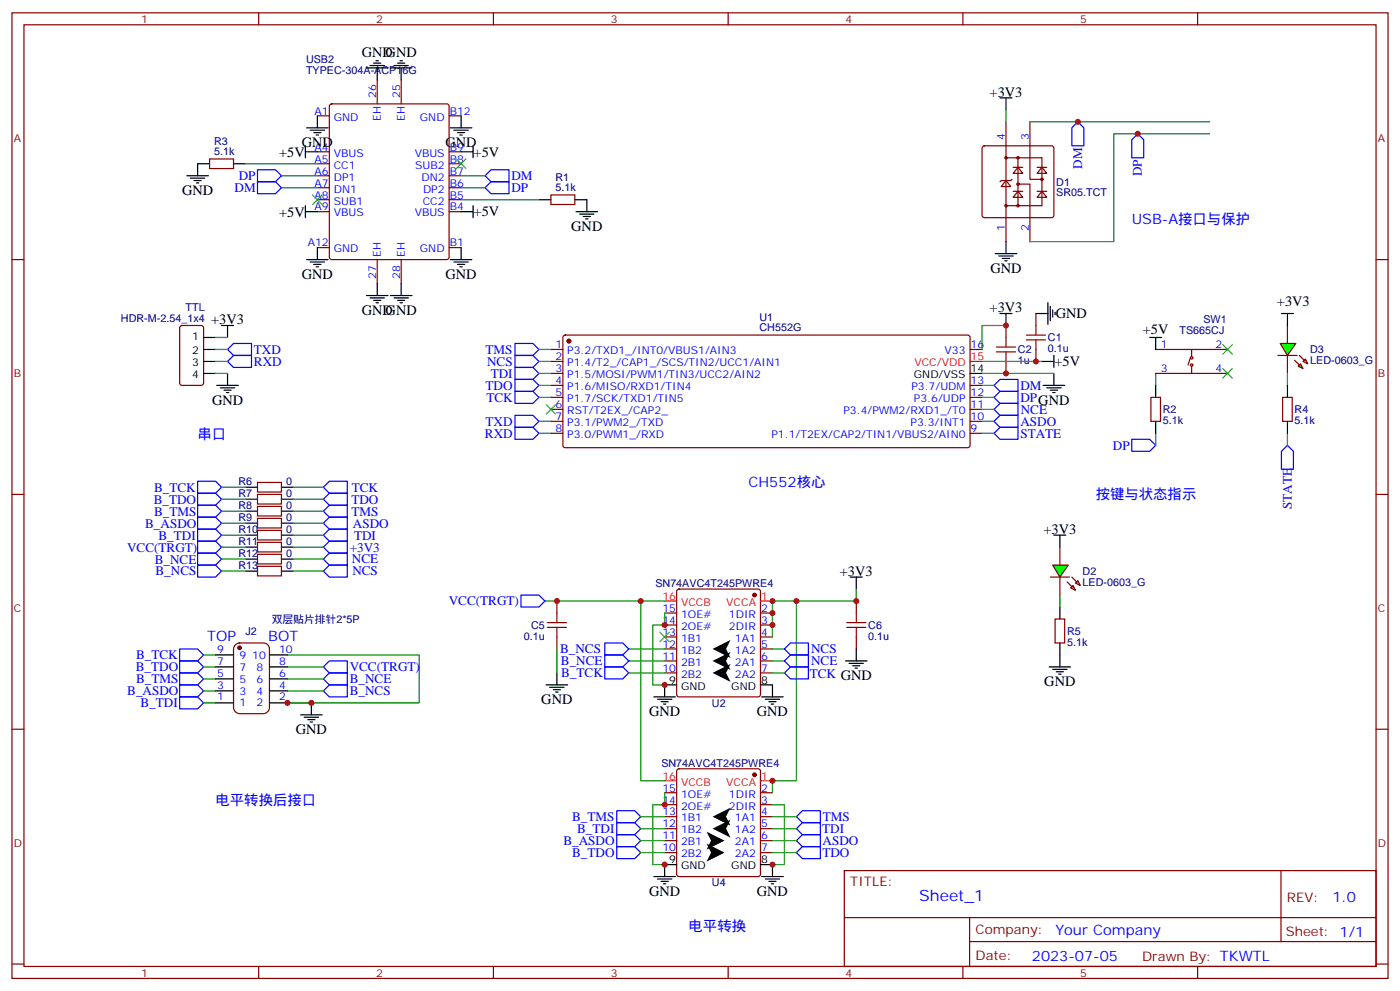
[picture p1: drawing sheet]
<svg xmlns="http://www.w3.org/2000/svg" width="412mm" height="292mm" viewBox="0 0 412 292" stroke-linecap="round" stroke-linejoin="round" font-family="sans-serif">
<g fill="none" stroke="#870000" stroke-width=".35">
<path d="M3.5 3.8h405.4v284.3h-405.4zM7.1 7.3h398.2v277.3h-398.2zM76.2 3.8v3.5M145.3 3.8v3.5M214.5 3.8v3.5M283.6 3.8v3.5M352.8 3.8v3.5M296.3 35.9v24.7M303.4 35.9v16.9h3.5M289.5 43.1l.5-.2h19.7l.5 .2 .2 .5v19.8l-.2 .5-.5 .2h-19.7l-.5-.2-.2-.5v-19.8zM296.3 53.2l1.4 1.7h-2.8zM296.3 46.5h10.6v14.1h-10.6"/>
<path d="M298.1 52.8l-.4 .4h-2.8l-.3 .3M298.4 56.3h2.9M298.4 49.3h2.9M299.9 56.3l1.4 1.8h-2.9zM299.9 49.3l1.4 1.7h-2.9zM299.9 54.2h3.5v17M299.9 46.5v14.1M305.5 56.3h2.8M305.5 49.3h2.8M306.9 56.3l1.4 1.8h-2.8zM306.9 49.3l1.4 1.7h-2.8zM3.5 76.4h3.6"/>
<path d="M296.3 60.6v10.6M405.3 76.4h3.6M53.2 96.1l.4-.3h5.7l.6 .5 .1 16.5-.5 .6-5.9 .1-.6-.5-.1-16.4zM166 98.9l.5-.2h118.8l.5 .7-.1 32-.7 .4h-118.8l-.4-.7v-31.7zM296.3 95.8v3.6M379.2 95.8v5.3M162.3 102.9h3.5M162.3 106.4h3.5M162.3 110h3.5M162.3 113.5h3.5M162.3 117h3.5M285.8 102.9h3.5"/>
<path d="M285.8 113.5h3.5M285.8 117h3.5M296.3 106.4v3.6M379.2 104.7v5.3M162.3 120.5h3.5M162.3 124.1h3.5M162.3 127.6h3.5M285.8 120.5h3.5M285.8 124.1h3.5M285.8 127.6h3.5M3.5 145.6h3.6M405.3 145.6h3.6"/>
<path d="M3.5 214.7h3.6M405.3 214.7h3.6M248.7 256.4h156.6v28.2h-156.6zM377.3 256.4v20.9M248.7 270.2h156.5M285.6 277.3h119.6M285.6 270.2v14.1M3.5 283.9h3.6M76.2 284.6v3.5M145.3 284.6v3.5M214.5 284.6v3.5M283.6 284.6v3.5"/>
<path d="M352.8 284.6v3.5M405.3 283.9h3.6"/>
<circle cx="296.3" cy="46.5" r=".35"/>
<circle cx="299.9" cy="54.2" r=".35"/>
<circle cx="299.9" cy="46.5" r=".35"/>
<circle cx="306.9" cy="52.8" r=".35"/>
<circle cx="296.3" cy="60.6" r=".35"/>
<circle cx="299.9" cy="60.6" r=".35"/>
</g>
<circle cx="167.6" cy="100.4" r=".53" fill="#870000" stroke="#870000" stroke-width=".35"/>
<g fill="none" stroke="#000" stroke-width=".35">
<path d="M294.6 28.8h3.5M296.3 28.8v3.5M293.2 74.7h6.3M294.2 75.4h4.2M295.3 76.1h2.1M296 76.8h.7M296.3 71.2v3.5M60 99.4h3.5M65.3 95.8h3.5M67 95.8v3.6M294.6 92.3h3.5M296.3 92.3v3.5"/>
<path d="M60 110h3.5M60 102.9h3.5M60 106.4h3.5M63.9 113.5h6.3M64.9 114.2h4.2M66 114.9h2.1M66.7 115.6h.7M67 110v3.5M285.8 110h3.5M307.3 113.5h6.3M308.3 114.2h4.3M309.4 114.9h2.1"/>
<path d="M310.1 115.6h.7M310.4 110v3.5"/>
</g>
<path d="M285.8 106.4h3.5" fill="none" stroke="#f00" stroke-width=".35"/>
<path d="M296.3 99.4v2.8M293.5 103.6h5.7M293.5 102.2h5.7M296.3 103.6v2.8" fill="none" stroke="#a10000" stroke-width=".35"/>
<g fill="none" stroke="#008700" stroke-width=".35">
<path d="M296.3 32.3v3.6M303.4 35.9h52.9M356.3 39.4h-28.2v31.8h-24.7M63.5 99.4h3.5M296.3 95.8h-7v7.1M63.5 110h3.5M63.5 106.4h3.5M63.5 102.9h3.5M158.7 113.5h3.6M158.7 117h3.6M158.7 110h3.6M158.7 106.4h3.6"/>
<path d="M158.7 102.9h3.6M289.3 113.5h3.5M289.3 117h3.5M289.3 110h21.1M158.7 124.1h3.6M158.7 127.6h3.6M289.3 124.1h3.5M289.3 127.6h3.5M289.3 120.5h3.5"/>
</g>
<g fill="none" stroke="#00f" stroke-width=".35">
<path d="M317.5 35.9l1.8 1.7v5.3h-3.6v-5.3zM335.1 39.4l1.8 1.8v5.3h-3.5v-5.3zM68.8 104.7h5.3v3.5h-5.3l-1.8-1.8zM68.8 101.1h5.3v3.6h-5.3l-1.8-1.8zM151.7 115.3h5.3l1.7 1.7-1.7 1.8h-5.3zM151.7 111.7h5.3l1.7 1.8-1.7 1.8h-5.3zM151.7 108.2h5.3l1.7 1.8-1.7 1.7h-5.3zM151.7 104.7h5.3l1.7 1.7-1.7 1.8h-5.3zM151.7 101.1h5.3l1.7 1.8-1.7 1.8h-5.3zM292.8 113.5l1.8-1.8h5.3v3.6h-5.3zM294.6 115.3h5.3v3.5h-5.3l-1.8-1.8zM151.7 122.3h5.3l1.7 1.8-1.7 1.7h-5.3z"/>
<path d="M151.7 125.8h5.3l1.7 1.8-1.7 1.8h-5.3zM292.8 120.5l1.8-1.7h5.3v3.5h-5.3zM292.8 127.6l1.8-1.8h5.3v3.6h-5.3zM294.6 122.3h5.3v3.5h-5.3l-1.8-1.7zM333.4 129.4h5.3l1.7 1.7-1.7 1.8h-5.3z"/>
</g>
<g fill="#0f0" stroke="#870000" stroke-width=".35">
<path d="M382.4 107.8l.7-.7 .7 1.4z"/>
<path d="M384.5 105.7l.7 1.4-1.4-.7z"/>
</g>
<g fill="#870000" stroke="#870000" stroke-width=".35">
<path d="M381.4 106.1l1.4 1.4z"/>
<path d="M382.8 104.7l1.4 1.4z"/>
</g>
<path d="M376.4 104.7h5.7z" fill="#f00" stroke="#870000" stroke-width=".35"/>
<path d="M377.1 101.1h4.6l-2.5 3.6z" fill="#0f0" stroke="#870000" stroke-width=".35"/>
<g fill="none" stroke="#000" stroke-width=".35">
<path d="M109 19.3h4.2M110.1 18.6h2.1M110.8 17.9h.7M116.1 19.3h4.2M117.1 18.6h2.1M117.8 17.9h.7M90.3 37.6h6.4M91.4 38.3h4.2M92.4 39.1h2.1M93.1 39.8h.7M93.5 34.1v3.5M107.9 20h6.4"/>
<path d="M111.1 20v3.5M115 20h6.4M118.2 20v3.5M132.6 37.6h6.4M133.7 38.3h4.2M134.8 39.1h2.1M135.5 39.8h.7M135.8 34.1v3.5M55 51.8h6.4M56.1 52.5h4.2M57.1 53.2h2.2M57.9 53.9h.7"/>
<path d="M61.7 48.2h-3.5v3.6M68.8 48.2h3.5M90 44.7h3.5M90 42.9v3.6M135.8 44.7h3.5M139.3 42.9v3.6M158.7 58.8h3.6M169.3 58.8h3.6v3.5M90 60.6v3.5M90 62.3h3.5M90.3 76.4h6.4M91.4 77.2h4.2"/>
<path d="M92.4 77.9h2.1M93.1 78.6h.7M93.5 72.9v3.5M132.6 76.4h6.4M133.7 77.2h4.2M134.8 77.9h2.1M135.5 78.6h.7M135.8 72.9v3.5M135.8 62.3h3.5M139.3 60.6v3.5M169.7 62.3h6.3M170.7 63h4.3"/>
<path d="M171.8 63.7h2.1M172.5 64.5h.7M107.9 87h6.4M109 87.7h4.2M110.1 88.4h2.1M110.8 89.1h.7M111.1 83.5v3.5M115 87h6.4M116.1 87.7h4.2M117.1 88.4h2.1M117.8 89.1h.7M118.2 83.5v3.5"/>
<path d="M305.2 92.3h3.5M308.7 89.1v6.4M309.4 90.2v4.2M310.1 91.3v2.1M310.8 92v.7M377.5 92.3h3.5M379.2 92.3v3.5M306.9 106.4h3.5M310.4 104.7v3.5M250.5 169.9h3.5M252.2 169.9v3.6M164 198.2v3.5"/>
<path d="M249.1 194.6h6.3M250.1 195.3h4.3M251.2 196h2.1M251.9 196.7h.7M252.2 191.1v3.5M88.5 210.5h6.4M89.6 211.2h4.2M90.7 211.9h2.1M91.4 212.6h.7M91.7 207v3.5M160.9 201.7h6.3M161.9 202.4h4.3"/>
<path d="M163 203.1h2.1M163.7 203.8h.7M192.6 205.2h6.4M193.7 205.9h4.2M194.7 206.6h2.1M195.4 207.3h.7M199.3 201.7h-3.5v3.5M224 201.7h3.5v3.5M224.4 205.2h6.3M225.4 205.9h4.3M226.5 206.6h2.1M227.2 207.3h.7"/>
<path d="M192.6 258.1h6.4M193.7 258.8h4.2M194.7 259.5h2.1M199.3 254.6h-3.5v3.5M224 254.6h3.5v3.5M224.4 258.1h6.3M225.4 258.8h4.3M226.5 259.5h2.1M195.4 260.2h.7M227.2 260.2h.7"/>
</g>
<g fill="none" stroke="#008700" stroke-width=".35">
<path d="M72.3 48.2h21.2M82.9 51.8h10.6M82.9 55.3h10.6M135.8 51.8h7.1M135.8 55.3h7.1M135.8 58.8h22.9M289.3 106.4h17.6M340.4 110v3.5M379.2 110v3.5M340.4 127.6v3.5M379.2 127.6v3.5M160.5 177h28.2"/>
<path d="M195.8 177h-7.1v52.9h7.1M252.2 173.5v3.5h-17.6M312.2 175.2v3.6M60 199.9h3.5M60 196.4h3.5M60 192.9h3.5M84.7 192.9h38.8v14.1h-38.8M84.7 199.9h10.5M84.7 196.4h10.5M164 191.1v7.1M185.2 198.2h10.6M185.2 194.6h10.6"/>
<path d="M185.2 191.1h10.6M195.8 180.5v3.5h-3.5v17.7h3.5M227.5 187.6v-10.6h7.1v52.9h-7.1v3.5M227.5 198.2h3.6M227.5 194.6h3.6M227.5 191.1h3.6M60 207h3.5M60 203.4h3.5M84.7 203.4h10.5M195.8 233.4v3.6h-3.5v17.6h3.5M227.5 237h3.6v17.6h-3.6M188.7 240.5h7.1"/>
<path d="M188.7 244h7.1M188.7 251.1h7.1M188.7 247.5h7.1M227.5 240.5h7.1M227.5 244h7.1M227.5 251.1h7.1M227.5 247.5h7.1"/>
</g>
<g fill="none" stroke="#00f" stroke-width=".35">
<path d="M75.8 53.5h5.3l1.8 1.8-1.8 1.7h-5.3zM75.8 50h5.3l1.8 1.8-1.8 1.7h-5.3zM142.9 51.8l1.7-1.8h5.3v3.5h-5.3zM144.6 53.5h5.3v3.5h-5.3l-1.7-1.7zM377.5 132.9l1.7-1.8 1.8 1.8v5.3h-3.5zM153.5 175.2h5.2l1.8 1.8-1.8 1.8h-5.2zM52.9 191.1h5.3l1.8 1.8-1.8 1.7h-5.3zM52.9 194.6h5.3l1.8 1.8-1.8 1.8h-5.3zM52.9 198.2h5.3l1.8 1.7-1.8 1.8h-5.3zM95.2 199.9l1.8-1.7h5.3v3.5h-5.3zM97 194.6h5.3v3.6h-5.3l-1.8-1.8zM178.2 196.4h5.2l1.8 1.8-1.8 1.7h-5.2z"/>
<path d="M178.2 189.3h5.2l1.8 1.8-1.8 1.8h-5.2zM178.2 192.9h5.2l1.8 1.7-1.8 1.8h-5.2zM231.1 198.2l1.7-1.8h5.3v3.5h-5.3zM231.1 191.1l1.7-1.8h5.3v3.6h-5.3zM231.1 194.6l1.7-1.7h5.3v3.5h-5.3zM52.9 205.2h5.3l1.8 1.8-1.8 1.7h-5.3zM52.9 201.7h5.3l1.8 1.7-1.8 1.8h-5.3zM95.2 203.4l1.8-1.7h5.3v3.5h-5.3zM181.7 238.7h5.3l1.7 1.8-1.7 1.8h-5.3zM181.7 249.3h5.3l1.7 1.8-1.7 1.7h-5.3zM181.7 245.8h5.3l1.7 1.7-1.7 1.8h-5.3zM181.7 242.3h5.3l1.7 1.7-1.7 1.8h-5.3z"/>
<path d="M234.6 251.1l1.8-1.8h5.3v3.5h-5.3zM234.6 240.5l1.8-1.8h5.3v3.6h-5.3zM234.6 247.5l1.8-1.7h5.3v3.5h-5.3zM234.6 244l1.8-1.7h5.3v3.5h-5.3z"/>
</g>
<g fill="none" stroke="#870000" stroke-width=".35">
<path d="M93.5 34.1h3.5M97.2 30.8l.5-.2h33.9l.5 .2 .2 .5v44.4l-.2 .5-.5 .2h-33.9l-.5-.2-.2-.5v-44.4zM111.1 23.5v7.1M118.2 23.5v7.1M132.3 34.1h3.5M61.7 46.8h7.1v2.8h-7.1zM93.5 58.8h3.5M93.5 55.3h3.5M93.5 51.8h3.5M93.5 48.2h3.5M93.5 44.7h3.5M132.3 58.8h3.5"/>
<path d="M132.3 55.3h3.5M132.3 51.8h3.5M132.3 48.2h3.5M132.3 44.7h3.5M162.3 57.4h7v2.8h-7zM93.5 72.9h3.5M93.5 62.3h3.5M111.1 76.4v7.1M118.2 76.4v7.1M132.3 72.9h3.5M132.3 62.3h3.5M305.2 92.3v3.5"/>
<path d="M305.2 102.9v3.5M340.4 102.9h21.2M340.4 110h21.2M350.7 105.4l-.7 2.1M351 107.8v2.2M351 102.9v2.1M164 177v3.5M199.6 173.7l.4-.2h23.3l.5 .2 .2 .5v30.3l-.2 .5-.5 .2h-23.3l-.5-.2-.2-.5v-30.3zM252.2 177v3.5M312.2 161.1v5.3M312.2 169.9v5.3M164 187.6v3.5"/>
<path d="M195.8 180.5h3.5M195.8 184h3.5M195.8 187.6h3.5M195.8 191.1h3.5M195.8 194.6h3.5M195.8 198.2h3.5M224 180.5h3.5M224 184h3.5M224 187.6h3.5M224 191.1h3.5M224 194.6h3.5M224 198.2h3.5"/>
<path d="M252.2 187.6v3.5M195.8 233.4h3.5M195.8 237h3.5M199.6 226.6l.4-.2h23.3l.5 .2 .2 .5v30.3l-.2 .5-.5 .2h-23.3l-.5-.2-.2-.5v-30.3zM224 233.4h3.5M224 237h3.5M195.8 240.5h3.5M195.8 244h3.5M195.8 247.5h3.5M195.8 251.1h3.5M224 240.5h3.5M224 244h3.5"/>
<path d="M224 247.5h3.5M224 251.1h3.5"/>
<circle cx="351" cy="107.5" r=".35"/>
<circle cx="351" cy="105.4" r=".35"/>
</g>
<g fill="#870000" stroke="#870000" stroke-width=".35">
<circle cx="222.2" cy="175.2" r=".53"/>
<circle cx="222.2" cy="228.1" r=".53"/>
</g>
<path d="M195.8 177h3.5M224 177h3.5M195.8 229.9h3.5M224 229.9h3.5" fill="none" stroke="#f00" stroke-width=".35"/>
<path d="M302.3 98.7h5.7M305.2 95.8v2.9M302.3 100.1h5.7M305.2 100.1v2.8M161.2 183.3h5.7M161.2 184.7h5.7M164 180.5v2.8M164 184.7v2.9M249.4 183.3h5.7M249.4 184.7h5.7M252.2 180.5v2.8M252.2 184.7v2.9" fill="none" stroke="#a10000" stroke-width=".35"/>
<path d="M194.4 186.2l2.8 2.8M197.2 186.2l-2.8 2.8" fill="none" stroke="#3c3" stroke-width=".35"/>
<path d="M209.9 191.1l5.3-2.6-1.3 2.6 1.3 2.6zM209.9 194.6l5.3-2.6-1.3 2.6 1.3 2.7zM209.9 198.2l5.3-2.7-1.3 2.7 1.3 2.6zM209.9 244l5.3-2.6-1.3 2.6 1.3 2.7zM209.9 240.5l5.3-2.7-1.3 2.7 1.3 2.6zM208.1 248.4l5.3 2.7-5.3 2.6 1.4-2.6zM208.1 244.9l5.3 2.6-5.3 2.7 1.4-2.7z" fill="#000"/>
<g fill="#0f0" stroke="#870000" stroke-width=".35">
<path d="M315.4 173.1l.7-.7 .7 1.4z"/>
<path d="M316.8 171.7l.7-.7 .7 1.4z"/>
</g>
<g fill="#870000" stroke="#870000" stroke-width=".35">
<path d="M314.3 171.3l1.4 1.5z"/>
<path d="M315.7 169.9l1.4 1.4z"/>
</g>
<path d="M309.4 169.9h5.6z" fill="#f00" stroke="#870000" stroke-width=".35"/>
<path d="M310.1 166.4h4.6l-2.5 3.5z" fill="#0f0" stroke="#870000" stroke-width=".35"/>
<g fill="none" stroke="#000" stroke-width=".35">
<path d="M338.7 99.4h3.5M340.4 99.4v3.5M340.4 113.5v3.5M379.2 113.5v3.5M340.4 124.1v3.5M379.2 124.1v3.5M72.3 157.6h3.5M72.3 143.5h3.5M72.3 147h3.5M72.3 150.5h3.5M72.3 154.1h3.5M82.9 157.6h3.5"/>
<path d="M82.9 143.5h3.5M82.9 147h3.5M82.9 150.5h3.5M82.9 154.1h3.5M310.4 157.6h3.6M312.2 157.6v3.5M72.3 161.1h3.5M72.3 164.6h3.5M72.3 168.2h3.5M82.9 161.1h3.5M82.9 164.6h3.5M82.9 168.2h3.5"/>
<path d="M312.2 178.8v3.5M63.5 196.4h5.3M63.5 199.9h5.3M63.5 192.9h5.3M79.4 196.4h5.3M79.4 199.9h5.3M79.4 192.9h5.3M309 196.4h6.4M310.1 197.1h4.2M311.1 197.8h2.2M311.9 198.5h.7M312.2 189.3v7.1"/>
<path d="M63.5 207h5.3M63.5 203.4h5.3M79.4 207h5.3M79.4 203.4h5.3"/>
</g>
<path d="M92.1 57.4l2.8 2.8M94.9 57.4l-2.8 2.8M134.4 46.8l2.8 2.8M137.2 46.8l-2.8 2.8M160.9 119.1l2.8 2.9M163.7 119.1l-2.8 2.9M360.2 101.5l2.8 2.8M360.2 108.5l2.8 2.9M363 101.5l-2.8 2.8M363 108.5l-2.8 2.9" fill="none" stroke="#3c3" stroke-width=".35"/>
<path d="M339 117h2.8v7.1h-2.8zM377.8 117h2.8v7.1h-2.8zM75.8 142.1h7.1v2.8h-7.1zM75.8 145.6h7.1v2.8h-7.1zM75.8 149.1h7.1v2.8h-7.1zM75.8 152.6h7.1v2.9h-7.1zM75.8 156.2h7.1v2.8h-7.1zM75.8 159.7h7.1v2.8h-7.1zM75.8 163.2h7.1v2.9h-7.1zM75.8 166.8h7.1v2.8h-7.1zM69.4 189.9l1.2-.6h7a1.76 1.76 0 0 1 1.8 1.8v17.3a1.89 1.89 0 0 1-1.8 1.7h-7a1.89 1.89 0 0 1-1.8-1.7v-17.3zM310.8 182.3h2.8v7h-2.8z" fill="none" stroke="#870000" stroke-width=".35"/>
<g fill="none" stroke="#00f" stroke-width=".35">
<path d="M58.2 141.7h5.3l1.8 1.8-1.8 1.7h-5.3zM58.2 145.2h5.3l1.8 1.8-1.8 1.8h-5.3zM58.2 148.8h5.3l1.8 1.7-1.8 1.8h-5.3zM58.2 152.3h5.3l1.8 1.8-1.8 1.7h-5.3zM58.2 159.3h5.3l1.8 1.8-1.8 1.8h-5.3zM58.2 155.8h5.3l1.8 1.8-1.8 1.7h-5.3zM95.2 154.1l1.8-1.8h5.3v3.5h-5.3zM95.2 150.5l1.8-1.7h5.3v3.5h-5.3zM95.2 147l1.8-1.8h5.3v3.6h-5.3zM95.2 143.5l1.8-1.8h5.3v3.5h-5.3zM97 155.8h5.3v3.5h-5.3l-1.8-1.7zM58.2 162.9h5.3l1.8 1.7-1.8 1.8h-5.3z"/>
<path d="M58.2 166.4h5.3l1.8 1.8-1.8 1.7h-5.3zM95.2 161.1l1.8-1.8h5.3v3.6h-5.3zM97 166.4h5.3v3.5h-5.3l-1.8-1.7zM97 162.9h5.3v3.5h-5.3l-1.8-1.8z"/>
</g>
<g fill="none" stroke="#008700" stroke-width=".35">
<path d="M65.3 157.6h7M65.3 154.1h7M65.3 150.5h7M65.3 147h7M65.3 143.5h7M86.4 157.6h8.8M86.4 154.1h8.8M86.4 150.5h8.8M86.4 147h8.8M86.4 143.5h8.8M65.3 161.1h7M65.3 164.6h7"/>
<path d="M65.3 168.2h7M86.4 161.1h8.8M86.4 164.6h8.8M86.4 168.2h8.8M84.7 207h7"/>
</g>
<circle cx="70.6" cy="190.7" r=".53" fill="#870000" stroke="#870000" stroke-width=".35"/>
<g fill="#c00">
<circle cx="317.5" cy="35.9" r=".88"/>
<circle cx="335.1" cy="39.4" r=".88"/>
<circle cx="296.3" cy="110" r=".88"/>
<circle cx="296.3" cy="95.8" r=".88"/>
<circle cx="234.6" cy="177" r=".88"/>
<circle cx="188.7" cy="177" r=".88"/>
<circle cx="195.8" cy="201.7" r=".88"/>
<circle cx="195.8" cy="184" r=".88"/>
<circle cx="195.8" cy="254.6" r=".88"/>
<circle cx="195.8" cy="237" r=".88"/>
<circle cx="227.5" cy="229.9" r=".88"/>
<circle cx="227.5" cy="254.6" r=".88"/>
<circle cx="227.5" cy="177" r=".88"/>
<circle cx="227.5" cy="180.5" r=".88"/>
<circle cx="252.2" cy="177" r=".88"/>
<circle cx="164" cy="177" r=".88"/>
<circle cx="227.5" cy="184" r=".88"/>
<circle cx="305.2" cy="106.4" r=".88"/>
<circle cx="91.7" cy="207" r=".88"/>
<circle cx="84.7" cy="207" r=".88"/>
</g>
<text font-size="4.6" fill="#00f" x="270.8" y="265.4">Sheet_1</text>
<g font-size="4.2">
<text x="106.5" y="16.8">GND</text>
<text x="113.6" y="16.8">GND</text>
<text x="291.5" y="28.5">+3V3</text>
<text x="82.2" y="46.1">+5V</text>
<text x="88.9" y="43.3">GND</text>
<text x="131.2" y="43.3">GND</text>
<text x="139.5" y="46.1">+5V</text>
<text x="53.6" y="57.4">GND</text>
<text x="82.2" y="63.8">+5V</text>
<text x="139.5" y="63.7">+5V</text>
<text x="168.3" y="68">GND</text>
<text x="88.9" y="82.1">GND</text>
<text x="131.2" y="82.1">GND</text>
<text x="291.7" y="80.3">GND</text>
<text x="62.2" y="95.5">+3V3</text>
<text x="106.5" y="92.7">GND</text>
<text x="113.6" y="92.7">GND</text>
<text x="291.5" y="92">+3V3</text>
<text x="311" y="93.7">GND</text>
<text x="376.2" y="90.2">+3V3</text>
<text x="336.6" y="98.4">+5V</text>
<text x="310.6" y="107.9">+5V</text>
<text x="62.5" y="119.1">GND</text>
<text x="307.4" y="157.2">+3V3</text>
<text x="247.4" y="169.6">+3V3</text>
<text x="307.6" y="202">GND</text>
<text x="159.5" y="207.3">GND</text>
<text x="191.2" y="210.9">GND</text>
<text x="223" y="210.9">GND</text>
<text x="87.1" y="216.1">GND</text>
<text x="191.2" y="263.8">GND</text>
<text x="223" y="263.8">GND</text>
</g>
<g font-size="4.2" fill="#00f">
<text x="333.4" y="65.9">USB-A接口与保护</text>
<text x="58.2" y="129.4">串口</text>
<text x="220.5" y="143.5">CH552核心</text>
<text x="322.8" y="147">按键与状态指示</text>
<text x="61" y="188.6">TOP</text>
<text x="79" y="188.6">BOT</text>
<text x="63.5" y="237">电平转换后接口</text>
<text x="392.5" y="265.6">1.0</text>
<text x="202.8" y="274">电平转换</text>
<text x="310.9" y="275.2">Your Company</text>
<text x="304" y="283">2023-07-05</text>
</g>
<g font-size="3.9" fill="#00f">
<text x="70.3" y="53">DP</text>
<text x="150.6" y="53">DM</text>
<text x="318.8" y="49.7" transform="rotate(-90 318.8 49.7)">DM</text>
<text x="336.4" y="52" transform="rotate(-90 336.4 52)">DP</text>
<text x="69.1" y="56.5">DM</text>
<text x="150.6" y="56.6">DP</text>
<text x="74.8" y="107.7">RXD</text>
<text x="74.8" y="104.2">TXD</text>
<text x="143" y="104.2">TMS</text>
<text x="143.5" y="107.7">NCS</text>
<text x="144.5" y="111.2">TDI</text>
<text x="143" y="114.7">TDO</text>
<text x="143.3" y="118.3">TCK</text>
<text x="300.6" y="114.7">DM</text>
<text x="300.6" y="118.3">DPGND</text>
<text x="143" y="125.3">TXD</text>
<text x="300.6" y="125.3">ASDO</text>
<text x="300.7" y="121.8">NCE</text>
<text x="142.8" y="128.8">RXD</text>
<text x="300.6" y="128.9">STATE</text>
<text x="327.8" y="132.4">DP</text>
<text x="45.3" y="148.3">B_TDO</text>
<text x="45.4" y="144.8">B_TCK</text>
<text x="103.5" y="148.3">TDO</text>
<text x="103.6" y="144.8">TCK</text>
<text x="380.5" y="149.9" transform="rotate(-90 380.5 149.9)">STATE</text>
<text x="42.8" y="155.4">B_ASDO</text>
<text x="45.4" y="151.9">B_TMS</text>
<text x="103.5" y="151.8">TMS</text>
<text x="104" y="155.3">ASDO</text>
<text x="46.7" y="158.9">B_TDI</text>
<text x="104.3" y="158.9">TDI</text>
<text x="37.4" y="162.4">VCC(TRGT)</text>
<text x="45.6" y="166">B_NCE</text>
<text x="103" y="162.4">+3V3</text>
<text x="103.7" y="165.9">NCE</text>
<text x="45.8" y="169.4">B_NCS</text>
<text x="103.8" y="169.4">NCS</text>
<text x="132.2" y="178.2">VCC(TRGT)</text>
<text x="40" y="197.7">B_TDO</text>
<text x="40.1" y="194.2">B_TCK</text>
<text x="103" y="197.6">VCC(TRGT)</text>
<text x="165" y="192.4">B_NCS</text>
<text x="165.2" y="195.9">B_NCE</text>
<text x="238.9" y="192.4">NCS</text>
<text x="238.9" y="195.9">NCE</text>
<text x="40.1" y="201.3">B_TMS</text>
<text x="103" y="201.2">B_NCE</text>
<text x="165.3" y="199.4">B_TCK</text>
<text x="238.5" y="199.5">TCK GND</text>
<text x="37.5" y="204.8">B_ASDO</text>
<text x="41.4" y="208.3">B_TDI</text>
<text x="103" y="204.7">B_NCS</text>
<text x="168.5" y="241.8">B_TMS</text>
<text x="170" y="245.3">B_TDI</text>
<text x="242.2" y="245.4">TDI</text>
<text x="242.4" y="241.9">TMS</text>
<text x="166" y="248.8">B_ASDO</text>
<text x="242.3" y="248.9">ASDO</text>
<text x="168.5" y="252.4">B_TDO</text>
<text x="242.3" y="252.4">TDO</text>
</g>
<g font-size="3.9" fill="#800">
<text x="250.5" y="260.9">TITLE:</text>
<text x="379.1" y="265.6">REV:</text>
<text x="287.4" y="275.1">Company:</text>
<text x="378.7" y="275.8">Sheet: 1/1</text>
<text x="287.4" y="282.8">Date:</text>
<text x="336.4" y="282.9">Drawn By: TKWTL</text>
</g>
<g font-size="3.2" fill="#800">
<text x="41.6" y="6.8">1</text>
<text x="110.8" y="6.8">2</text>
<text x="179.9" y="6.8">3</text>
<text x="249.1" y="6.8">4</text>
<text x="318.2" y="6.8">5</text>
<text x="4.1" y="41.9">A</text>
<text x="405.9" y="41.9">A</text>
<text x="4.1" y="111">B</text>
<text x="405.9" y="111">B</text>
<text x="4.1" y="180.2">C</text>
<text x="405.9" y="180.2">C</text>
<text x="4.1" y="249.3">D</text>
<text x="405.9" y="249.3">D</text>
<text x="41.6" y="287.6">1</text>
<text x="110.8" y="287.6">2</text>
<text x="179.9" y="287.6">3</text>
<text x="249.1" y="287.6">4</text>
<text x="318.2" y="287.6">5</text>
</g>
<g font-size="3.2" fill="#000080">
<text x="90.1" y="21.8">TYPEC-304A-ACP16G</text>
<text x="90.1" y="18.5">USB2</text>
<text x="63.1" y="45.8">5.1k</text>
<text x="63.1" y="42.7">R3</text>
<text x="163.6" y="53.3">R1</text>
<text x="163.6" y="56.3">5.1k</text>
<text x="311.1" y="57.8">SR05.TCT</text>
<text x="311.1" y="54.7">D1</text>
<text x="35.6" y="94.8">HDR-M-2.54_1x4</text>
<text x="54.7" y="91.6">TTL</text>
<text x="223.7" y="94.4">U1</text>
<text x="354.5" y="95.2">SW1</text>
<text x="223.7" y="97.6">CH552G</text>
<text x="308.7" y="100.5">C1</text>
<text x="347.4" y="98.2">TS665CJ</text>
<text x="299.9" y="107.3">1u</text>
<text x="299.9" y="104.1">C2</text>
<text x="308.7" y="103.7">0.1u</text>
<text x="385.9" y="107.3">LED-0603_G</text>
<text x="385.9" y="104">D3</text>
<text x="342.5" y="124.8">5.1k</text>
<text x="342.5" y="121.7">R2</text>
<text x="381.4" y="124.8">5.1k</text>
<text x="381.4" y="121.7">R4</text>
<text x="70.2" y="142.9">R6</text>
<text x="84.3" y="142.9">0</text>
<text x="70.2" y="146.4">R7</text>
<text x="70.2" y="149.9">R8</text>
<text x="84.3" y="146.4">0</text>
<text x="84.3" y="149.9">0</text>
<text x="70.2" y="153.5">R9</text>
<text x="84.3" y="153.5">0</text>
<text x="70.2" y="157">R10</text>
<text x="70.2" y="160.5">R11</text>
<text x="84.3" y="157">0</text>
<text x="84.3" y="160.5">0</text>
<text x="70.2" y="164">R12</text>
<text x="70.2" y="167.6">R13</text>
<text x="84.3" y="164">0</text>
<text x="84.3" y="167.6">0</text>
<text x="193.1" y="172.8">SN74AVC4T245PWRE4</text>
<text x="318.9" y="172.5">LED-0603_G</text>
<text x="318.9" y="169.3">D2</text>
<text x="80" y="183.4">双层贴片排针2*5P</text>
<text x="156.5" y="185.2">C5</text>
<text x="255.8" y="185.2">C6</text>
<text x="72.3" y="187">J2</text>
<text x="154.3" y="188.4">0.1u</text>
<text x="255.8" y="188.4">0.1u</text>
<text x="314.3" y="190.1">5.1k</text>
<text x="314.3" y="186.9">R5</text>
<text x="209.7" y="208.1">U2</text>
<text x="194.8" y="225.7">SN74AVC4T245PWRE4</text>
<text x="209.7" y="261">U4</text>
</g>
<g font-size="3.2" fill="#00f">
<text x="110.8" y="28.8" transform="rotate(-90 110.8 28.8)">26</text>
<text x="117.8" y="28.8" transform="rotate(-90 117.8 28.8)">25</text>
<text x="92.7" y="33.8">A1</text>
<text x="98.3" y="35.5">GND</text>
<text x="112.2" y="35.7" transform="rotate(-90 112.2 35.7)">EH</text>
<text x="119.2" y="35.7" transform="rotate(-90 119.2 35.7)">EH</text>
<text x="123.7" y="35.5">GND</text>
<text x="132.5" y="33.8">B12</text>
<text x="296" y="41.2" transform="rotate(-90 296 41.2)">4</text>
<text x="303" y="41.2" transform="rotate(-90 303 41.2)">3</text>
<text x="92.7" y="44.3">A4</text>
<text x="92.7" y="47.9">A5</text>
<text x="98.3" y="46.1">VBUS</text>
<text x="122.2" y="46.1">VBUS</text>
<text x="132.5" y="47.9">B8</text>
<text x="132.5" y="44.3">B9</text>
<text x="92.7" y="51.4">A6</text>
<text x="98.3" y="49.6">CC1</text>
<text x="98.3" y="53.2">DP1</text>
<text x="122.3" y="49.6">SUB2</text>
<text x="124.1" y="53.2">DN2</text>
<text x="132.5" y="51.4">B7</text>
<text x="92.7" y="54.9">A7</text>
<text x="92.7" y="58.5">A8</text>
<text x="98.3" y="56.7">DN1</text>
<text x="124.6" y="56.7">DP2</text>
<text x="132.5" y="58.5">B5</text>
<text x="132.5" y="54.9">B6</text>
<text x="92.7" y="62">A9</text>
<text x="98.3" y="60.2">SUB1</text>
<text x="98.3" y="63.7">VBUS</text>
<text x="122.2" y="63.7">VBUS</text>
<text x="124.5" y="60.2">CC2</text>
<text x="132.5" y="62">B4</text>
<text x="296" y="67.9" transform="rotate(-90 296 67.9)">1</text>
<text x="303" y="67.9" transform="rotate(-90 303 67.9)">2</text>
<text x="90.6" y="72.6">A12</text>
<text x="98.3" y="74.3">GND</text>
<text x="112.2" y="75.7" transform="rotate(-90 112.2 75.7)">EH</text>
<text x="119.2" y="75.7" transform="rotate(-90 119.2 75.7)">EH</text>
<text x="123.7" y="74.3">GND</text>
<text x="132.5" y="72.6">B1</text>
<text x="110.8" y="82.2" transform="rotate(-90 110.8 82.2)">27</text>
<text x="117.8" y="82.2" transform="rotate(-90 117.8 82.2)">28</text>
<text x="163.6" y="102.6">1</text>
<text x="163.6" y="106.1">2</text>
<text x="167.1" y="104.3">P3.2/TXD1_/INT0/VBUS1/AIN3</text>
<text x="167.1" y="107.8">P1.4/T2_/CAP1_/SCS/TIN2/UCC1/AIN1</text>
<text x="278.2" y="104.3">V33</text>
<text x="285.9" y="102.6">16</text>
<text x="341.9" y="102.6">1</text>
<text x="358.1" y="102.6">2</text>
<text x="163.6" y="109.6">3</text>
<text x="163.6" y="113.1">4</text>
<text x="167.1" y="111.4">P1.5/MOSI/PWM1/TIN3/UCC2/AIN2</text>
<text x="285.9" y="113.1">13</text>
<text x="341.9" y="109.6">3</text>
<text x="358.1" y="109.6">4</text>
<text x="163.6" y="116.7">5</text>
<text x="167.1" y="114.9">P1.6/MISO/RXD1/TIN4</text>
<text x="167.1" y="118.4">P1.7/SCK/TXD1/TIN5</text>
<text x="268.5" y="114.9">P3.7/UDM</text>
<text x="269.2" y="118.4">P3.6/UDP</text>
<text x="285.9" y="116.7">12</text>
<text x="163.6" y="120.2">6</text>
<text x="163.6" y="123.7">7</text>
<text x="167.1" y="122">RST/T2EX_/CAP2_</text>
<text x="167.1" y="125.5">P3.1/PWM2_/TXD</text>
<text x="248.5" y="122">P3.4/PWM2/RXD1_/T0</text>
<text x="268.2" y="125.5">P3.3/INT1</text>
<text x="285.9" y="123.7">10</text>
<text x="285.9" y="120.2">11</text>
<text x="163.6" y="127.2">8</text>
<text x="167.1" y="129">P3.0/PWM1_/RXD</text>
<text x="227.2" y="129">P1.1/T2EX/CAP2/TIN1/VBUS2/AIN0</text>
<text x="285.9" y="127.2">9</text>
<text x="195.1" y="183.7">14</text>
<text x="195.1" y="180.2">15</text>
<text x="200.6" y="185.5">2OE#</text>
<text x="200.6" y="181.9">1OE#</text>
<text x="214.7" y="181.9">1DIR</text>
<text x="214.7" y="185.5">2DIR</text>
<text x="224.2" y="180.2">2</text>
<text x="224.2" y="183.7">3</text>
<text x="195.1" y="190.7">12</text>
<text x="195.1" y="187.2">13</text>
<text x="200.6" y="189">1B1</text>
<text x="216.5" y="189">1A1</text>
<text x="224.2" y="187.2">4</text>
<text x="224.2" y="190.7">5</text>
<text x="64" y="195.7">7</text>
<text x="64" y="192.2">9</text>
<text x="70.6" y="197.6">7</text>
<text x="70.6" y="194.1">9</text>
<text x="74.3" y="194.1">10</text>
<text x="75.6" y="197.6">8</text>
<text x="82.2" y="195.7">8</text>
<text x="82.2" y="192.2">10</text>
<text x="195.1" y="197.8">10</text>
<text x="195.1" y="194.3">11</text>
<text x="200.6" y="196">2B1</text>
<text x="200.6" y="192.5">1B2</text>
<text x="216.5" y="192.5">1A2</text>
<text x="216.5" y="196">2A1</text>
<text x="224.2" y="194.3">6</text>
<text x="224.2" y="197.8">7</text>
<text x="64" y="202.7">3</text>
<text x="64" y="199.2">5</text>
<text x="70.6" y="201.2">5</text>
<text x="75.6" y="201.2">6</text>
<text x="82.2" y="202.7">4</text>
<text x="82.2" y="199.2">6</text>
<text x="200.6" y="199.6">2B2</text>
<text x="216.5" y="199.6">2A2</text>
<text x="64" y="206.3">1</text>
<text x="70.6" y="207.9">1</text>
<text x="70.6" y="204.7">3</text>
<text x="75.6" y="207.9">2</text>
<text x="75.6" y="204.7">4</text>
<text x="82.2" y="206.3">2</text>
<text x="195.1" y="233.1">15</text>
<text x="224.2" y="233.1">2</text>
<text x="195.1" y="236.6">14</text>
<text x="200.6" y="238.4">2OE#</text>
<text x="200.6" y="234.8">1OE#</text>
<text x="214.7" y="234.8">1DIR</text>
<text x="214.7" y="238.4">2DIR</text>
<text x="224.2" y="236.6">3</text>
<text x="195.1" y="243.7">12</text>
<text x="195.1" y="240.1">13</text>
<text x="200.6" y="245.4">1B2</text>
<text x="200.6" y="241.9">1B1</text>
<text x="216.5" y="241.9">1A1</text>
<text x="216.5" y="245.4">1A2</text>
<text x="224.2" y="240.1">4</text>
<text x="224.2" y="243.7">5</text>
<text x="195.1" y="250.7">10</text>
<text x="195.1" y="247.2">11</text>
<text x="200.6" y="249">2B1</text>
<text x="216.5" y="249">2A1</text>
<text x="224.2" y="247.2">6</text>
<text x="224.2" y="250.7">7</text>
<text x="200.6" y="252.5">2B2</text>
<text x="216.5" y="252.5">2A2</text>
</g>
<g font-size="3.2">
<text x="56.7" y="100.1">1</text>
<text x="56.7" y="104.3">2</text>
<text x="56.7" y="107.8">3</text>
<text x="56.7" y="111.4">4</text>
<text x="269.2" y="111.4">GND/VSS</text>
<text x="285.9" y="109.6">14</text>
<text x="197.1" y="201.3">9</text>
<text x="200.6" y="203.1">GND</text>
<text x="215.4" y="203.1">GND</text>
<text x="224.2" y="201.3">8</text>
<text x="197.1" y="254.2">9</text>
<text x="200.6" y="256">GND</text>
<text x="215.4" y="256">GND</text>
<text x="224.2" y="254.2">8</text>
</g>
<g font-size="3.2" fill="#f00">
<text x="269.3" y="107.8">VCC/VDD</text>
<text x="285.9" y="106.1">15</text>
<text x="195.1" y="176.6">16</text>
<text x="200.6" y="178.4">VCCB</text>
<text x="213.9" y="178.4">VCCA</text>
<text x="224.2" y="176.6">1</text>
<text x="195.1" y="229.6">16</text>
<text x="200.6" y="231.3">VCCB</text>
<text x="213.9" y="231.3">VCCA</text>
<text x="224.2" y="229.6">1</text>
</g>
</svg>
